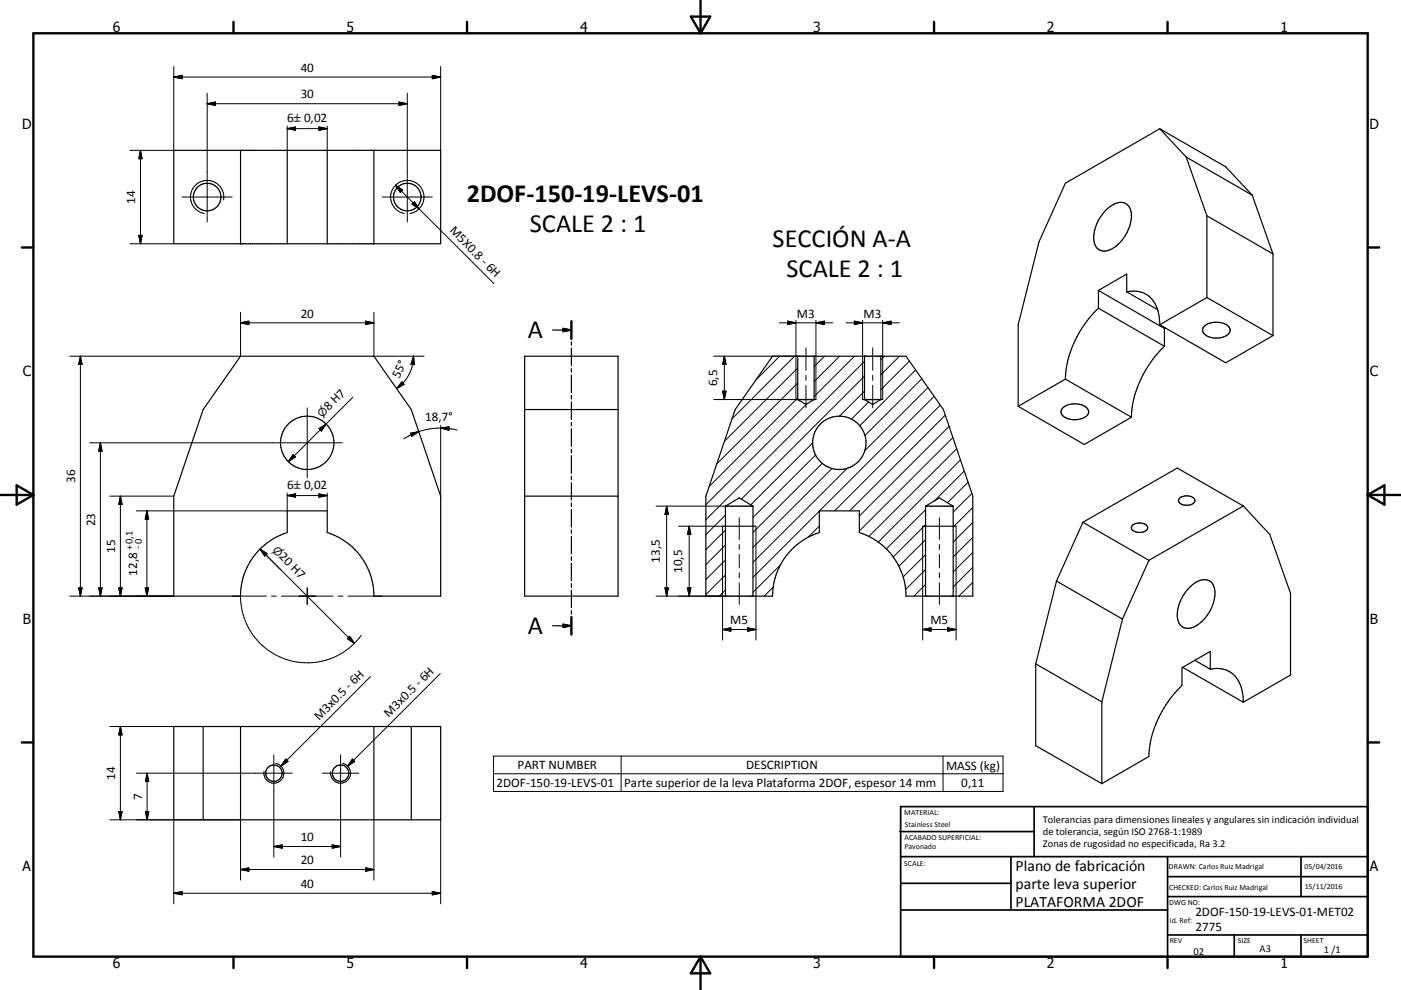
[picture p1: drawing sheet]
<svg xmlns="http://www.w3.org/2000/svg" width="420mm" height="297mm" viewBox="0 0 420 297" stroke-linecap="round" stroke-linejoin="round" font-family="sans-serif">
<g fill="none" stroke="#000" stroke-width=".36">
<path d="M347.7 38.6l19.8 11.5 7.9 8.5M347.7 38.6l7.9 8.5M347.7 38.6l-28.3 16.4-7.9 17.6-6.2 24.8v24.5M52.1 45.1h80v28h-80zM72.1 45.1v28M86.1 45.1v28M98.1 45.1v28M112.1 45.1v28M355.6 47.1l19.8 11.5M355.6 47.1l6.2 17.6M375.4 58.6l6.2 17.6M331.6 63a5.3 5.3 0 0 1 5.9-1.9 4.9 4.9 0 0 1 1.5 5.5 11.5 11.5 0 0 1-7.4 8.7 3.2 3.2 0 0 1-3.7-3.5 12.2 12.2 0 0 1 3.7-8.8z"/>
<path d="M361.8 64.7l19.8 11.5M361.8 64.7v24.6M381.6 76.2v24.5M165.7 99h5.6M168.8 98.5l2.5 .5-2.5 .5zM171.3 96.4v5.3M329.3 87.1l8.5-4.9v5.4M329.3 87.1l19.8 11.5M329.3 87.1v5.4M329.3 92.5l19.8 11.4M329.3 92.5a31.5 31.5 0 0 0-9.9 21.2M337.8 87.6a7.6 7.6 0 0 1 9.6 6.4l.3 3.4"/>
<path d="M337.8 87.6l9.2 5.3M347.7 97.4l19.8 11.4 14.1-8.1M349.1 98.6v5.3M349.4 98.4l-.3 .2M361.1 97.8a5.7 5.7 0 0 1 7.5 .5 2.06 2.06 0 0 1-1.8 2.8 5.2 5.2 0 0 1-6.2-1.6v-.9zM361.8 89.3l19.8 11.4M361.8 89.3l-14.1 8.1M72.1 106.9h40l11.2 16 8.8 25.9v30h-20a20 20 0 0 0-14-19v-6.5h-12v6.5a20 20 0 0 0-14 19h-20v-30l8.8-25.9zM157.3 106.9h28v71.9h-28zM171.3 102.5v1.1M171.3 104.5v5.2M171.3 110.6v1"/>
<path d="M171.3 112.5v5.3M171.3 118.6v1.1M231.6 106.9h40l11.2 16 8.8 25.9v30h-20a20 20 0 0 0-14-19v-6.5h-12v6.5a20 20 0 0 0-14 19h-20v-30l8.8-25.9zM238.6 119.9h6M239.2 106.9v13l2.4 1.4 2.5-1.4v-13M258.6 119.9h6M259.2 106.9v13l2.4 1.4 2.5-1.4v-13M319.4 113.7l19.8 11.5M319.4 113.7l-14.1 8.2M349.1 103.9a31.8 31.8 0 0 0-9.9 21.3M157.3 122.9h28M171.3 120.6v5.2"/>
<path d="M171.3 126.7v1.1M171.3 128.7v5.2M171.3 134.8v1M171.3 136.7v5.3M305.3 121.9l19.8 11.5 14.1-8.2M318.7 122.3a5.9 5.9 0 0 1 7.3 .3 1.98 1.98 0 0 1-1.6 3 5.7 5.7 0 0 1-6.1-1.3l-.1-1.2zM157.3 148.8h28M171.3 142.9v1M171.3 144.8v5.2M171.3 150.9v1.1M171.3 152.8v5.3M171.3 159v1"/>
<path d="M216.6 157.9h10M217.5 151.8v27M217.5 151.8l4.1-2.4 4.1 2.4M217.5 151.8h8.2M225.7 151.8v27M276.6 157.9h10M277.5 151.8v27M277.5 151.8l4.1-2.4 4.2 2.4M277.5 151.8h8.3M285.8 151.8v27M324.7 156.7l-8 17.6M324.7 156.7l19.8 11.4"/>
<path d="M339.4 157.7a3.2 3.2 0 0 1 4.7 .4 2.16 2.16 0 0 1-2.8 1.6 1.63 1.63 0 0 1-2-1.8zM353.8 149.3a3.2 3.2 0 0 1 4.4 .7 2.09 2.09 0 0 1-2.8 1.6 1.61 1.61 0 0 1-1.9-1.9zM372.8 151.8l-19.9-11.4-28.2 16.3M372.8 151.8l7.9 8.5 6.2 17.7v24.5l-14.1 8.2M372.8 151.8l-28.3 16.3M171.3 160.9v5.3M171.3 167.1v1M171.3 169v5.2M171.3 175.1v1.1M171.3 177v5.3M316.7 174.3l-6.2 24.9M316.7 174.3l19.8 11.4"/>
<path d="M344.5 168.1l-8 17.6M356.7 176.2a5.4 5.4 0 0 1 5.9-1.9 5.2 5.2 0 0 1 1.3 6.1 11.1 11.1 0 0 1-7.2 8.1 3.4 3.4 0 0 1-3.8-4 12.7 12.7 0 0 1 3.8-8.3zM165.7 187.7h5.6M168.8 187.3l2.5 .4-2.5 .5zM171.3 183.2v1M171.3 185.1v5.3M310.5 199.2v24.5l19.8 11.4M310.5 199.2l19.8 11.4M336.5 185.7l-6.2 24.9M358.2 198.1l4.6 2.7M52.1 218h80v28h-80zM60.9 218v28"/>
<path d="M72.1 218v28M112.1 218v28M123.3 218v28M330.3 210.6v24.5M354.6 200.2l18.2 10.5M362.8 200.8v-5.4l-8.4 4.9v5.4a31.7 31.7 0 0 0-9.9 21.3l-14.2 8.1M362.8 200.8a7.6 7.6 0 0 1 9.6 6.5l.4 3.4"/>
<circle cx="62.1" cy="59.1" r="4.1"/>
<circle cx="122.1" cy="59.1" r="4.1"/>
<circle cx="92.1" cy="132.9" r="8"/>
<circle cx="251.6" cy="132.9" r="8"/>
<circle cx="82.1" cy="232" r="2.46"/>
<circle cx="102.1" cy="232" r="2.46"/>
</g>
<g fill="none" stroke="#000" stroke-width=".3">
<path d="M52.1 19.9v25.2h-13.2M132.1 19.9v25.2M52.1 23.1h80M52.1 23.1l2.5-.5v1zM62.1 31.1h60M62.1 31.1l2.5-.5v1zM62.1 27.9v38.7M86.1 38.6l2.5-.5v1zM86.1 37.8v7.3M86.1 38.6h12M95.6 38.1l2.5 .5-2.5 .5zM98.1 37.8v7.3"/>
<path d="M119.6 30.6l2.5 .5-2.5 .5zM122.1 27.9v38.7M129.6 22.6l2.5 .5-2.5 .5zM42.1 45.1v28M42.1 45.1l.5 2.5h-1zM54.6 59.1h15M67 60a5 5 0 0 0-4-5.8 5 5 0 0 0-5.8 4 5 5 0 0 0 4 5.8M114.6 59.1h15M118.6 55.6l7 7.1M118.6 55.6l2.1 1.4-.7 .7zM38.9 73.1h13.2M41.6 70.6h1l-.5 2.5z"/>
<path d="M124.2 60.5l1.4 2.2-2.1-1.5zM125.6 62.7a5 5 0 0 0-.7-7.7 5 5 0 0 0-7.4 2.3 5 5 0 0 0 3.7 6.7M125.6 62.7l-1.3 .9-1.4 .5M125.6 62.7l22.5 22.4M72.1 93.7v13.2h-51.2M72.1 96.9l2.5-.6v1.1zM72.1 96.9h40M109.6 96.3l2.5 .6-2.5 .5zM112.1 93.7v13.2h7.2M233.6 96.9h16M236.1 96.3l2.5 .6-2.5 .5zM238.6 96.1v23.8"/>
<path d="M244.6 96.1v23.8M244.6 96.9l2.5-.6v1.1zM253.6 96.9h16M256.1 96.3l2.5 .6-2.5 .5zM258.6 96.1v23.8M264.6 96.1v23.8M264.6 96.9l2.5-.6v1.1zM24.1 106.9v71.9M24.1 106.9l.5 2.5h-1zM105.8 119.2l-8 8M119.5 106.9h7.7M120.5 114.6l.6 .7-2.2 1.3z"/>
<path d="M124 106.9a11.9 11.9 0 0 1-5.1 9.7M124 106.9l.2 2.5-1-.1zM214 106.9h25.2M214 119.9h25.2M216.7 117.4h1l-.5 2.5zM217.2 106.9l.5 2.5h-1zM217.2 106.9v13M233.8 106.9l-7.1 7M238.2 106.9l-18.7 18.7M239.2 119.4l-26.6 26.6M239.2 114.9l-24.3 24.3M239.2 110.4l-22 22"/>
<path d="M241.6 104.3v6.8M241.6 112.6v1.5M241.6 115.6v6.8M247.2 106.9l-3.1 3.1M251.7 106.9l-7.6 7.6M256.2 106.9l-12.1 12.1M259.2 117.4l-7.5 7.5M259.2 112.9l-36.9 36.9M259.2 108.4l-47.6 47.5M261.6 104.3v6.8M261.6 112.6v1.5M261.6 115.6v6.8"/>
<path d="M265.2 106.9l-1.1 1.1M269.7 106.9l-5.6 5.5M272.7 108.3l-8.6 8.6M274.5 111l-16.8 16.8M276.4 113.6l-17.1 17.1M278.2 116.3l-19 19M280.1 118.9l-34.4 34.4M26.9 132.8h75.7M30.1 132.8v46M30.1 132.8l.5 2.6h-1zM87.9 136.4l.7 .7-2.2 1.4zM92.1 122.4v21"/>
<path d="M95.6 128.6l2.2-1.4-1.4 2.1zM97.8 127.2l-11.4 11.3M123 130l2.6-.5-2.2 1.4zM125.6 129.5l-2.3 .9-2.2 1.3M132.1 127.6v21.2M132.1 128.4l2.5 .2 2.5 .4M132.1 128.4l2.5-.3v1zM132.1 128.4l-3.3 .3-3.2 .8M241.9 121.2l-30.3 30.2M243.6 132.9l-18.5 18.5M244.5 136.5l-18.8 18.8M246.6 139l-20.9 20.7"/>
<path d="M260.4 120.6l-5.2 5.2M281.9 121.5l-31.7 31.8M283.4 124.5l-28.7 28.8M284.6 127.9l-27 26.9M285.7 131.3l-28.1 28M286.8 134.6l-26.3 26.3M288 138l-24.7 24.6M32.9 148.8h19.2M36.1 148.8v30M36.1 148.8l.5 2.6h-1zM44 153.3v25.5M44 153.3l.6 2.5h-1.1z"/>
<path d="M86.1 147.9v5.4h-45.2M86.1 148.7h12M86.1 148.7l2.5-.5v1zM95.6 148.2l2.5 .5-2.5 .5zM98.1 147.9v5.4M196.7 151.8h20.8M199.9 151.8v27M199.9 151.8l.5 2.6h-1zM203.4 157.9h13.2v34.1M206.6 157.9v20.9M206.6 157.9l.5 2.5h-1zM217.5 159l-5.9 5.9"/>
<path d="M217.5 154.5l-5.9 5.9M221.6 155.4v6.5M226.6 157.9v34.1M245.6 157.8l-3.4 3.5M245.6 153.3l-19.9 19.9M249.4 140.5l-23.7 23.7M254 140.4l-28.3 28.3M276.6 157.9v34.1M277.5 157.4l-9.7 9.7M277.5 152.9l-11.8 11.8M281.6 155.4v6.5M286.6 157.9v34.1"/>
<path d="M289.1 141.3l-9 9M290.2 144.7l-6.1 6.1M291.4 148l-5.6 5.6M291.6 156.7l-5.8 5.9M291.6 152.3l-5.8 5.8M20.9 178.8h31.2M23.6 176.4h1l-.5 2.4zM29.6 176.4h1l-.5 2.4zM35.6 176.4h1l-.5 2.4zM43.5 176.4h1.1l-.6 2.4zM69.6 178.8h10.3M72.1 178.9a20 20 0 0 0 13.9 19 20 20 0 0 0 22.3-7.3"/>
<path d="M78 164.7l1.7 1.8M78 164.7l2.1 1.4-.7 .7zM79.4 166.2l26.9 26.8M81.4 178.8h1.5M84.4 178.8h15.5M92.1 176.4v5M101.4 178.8h1.5M104.4 178.8h10.2M196.7 178.8h20.8M199.4 176.4h1l-.5 2.4zM206.1 176.4h1l-.5 2.4zM217.5 177l-1.9 1.8"/>
<path d="M217.5 172.5l-5.9 5.9M217.5 168l-5.9 5.9M217.5 163.5l-5.9 5.9M221.6 163.4v1.5M221.6 166.3v4.1M221.6 171.9v1.5M221.6 174.9v6.5M231.8 176.1l-2.7 2.7M234.1 169.4l-8.4 8.3M277.5 175.4l-3.5 3.4M277.5 170.9l-6 6M277.5 166.4l-6.7 6.7"/>
<path d="M277.5 161.9l-8 8M281.6 163.4v1.5M281.6 166.3v4.1M281.6 171.9v1.5M281.6 174.9v6.5M291.6 174.7l-4.1 4.1M291.6 170.2l-5.8 5.9M291.6 165.7l-5.8 5.9M291.6 161.2l-5.8 5.9M104.8 190.9l1.5 2.1-2.2-1.4zM216.6 188.9h10M216.6 188.9l2.5-.6v1.1z"/>
<path d="M224.1 188.3l2.5 .6-2.5 .5zM276.6 188.9h10M276.6 188.9l2.5-.6v1.1zM284.1 188.3l2.5 .6-2.5 .5zM32.9 218h19.2M36.1 218v28M36.1 218l.5 2.5h-1zM111.1 203l-26.9 26.9M132 202.1l-27.8 27.8M40.9 232h46.7M44.1 232v14M44.1 232l.5 2.5h-1z"/>
<path d="M82.1 226.5v30.6M82.6 229a3 3 0 0 1 2.5 3.5 3 3 0 0 1-3.5 2.4 3 3 0 0 1-2.4-3.4M85.7 227.7l.6 .7-2.1 1.5zM96.6 232h11M102.1 226.5v30.6M102.6 229a3 3 0 0 1 2.5 3.5 3 3 0 0 1-3.5 2.4 3 3 0 0 1-2.5-3.4M105.6 227.7l.8 .7-2.2 1.5zM147.9 226.8h152.8v10.6h-152.8zM147.9 232.1h152.8M186.2 226.8v10.6M282.7 226.8v10.6M32.9 246h39.2v18"/>
<path d="M35.6 243.5h1l-.5 2.5zM43.6 243.5h1l-.5 2.5zM52.1 246v25.2M82.1 254h20M82.1 254l2.5-.5v1zM99.6 253.5l2.5 .5-2.5 .5zM112.1 246v18M132.1 246v25.2M52.1 268l2.5-.5v1zM52.1 268h80M72.1 260.9h40M72.1 260.9l2.5-.5v1z"/>
<path d="M109.6 260.4l2.5 .5-2.5 .5zM129.6 267.5l2.5 .5-2.5 .5z"/>
</g>
<g fill="none" stroke="#000" stroke-width=".71">
<path d="M10 10h400v277h-400zM70 6.6v3.4M140 6.6v3.4M207.1 5h5.8l-2.9 5zM210 0v10M280 6.6v3.4M350 6.6v3.4M6.6 74.2h3.4M410 74.2h3.5M171.3 96.4v5.3M0 148.5h10M5 145.6l5 2.9-5 2.9z"/>
<path d="M410 148.5h10.1M410 148.5l5.1-2.9v5.8zM171.3 185.1v5.3M6.6 222.7h3.4M410 222.7h3.5M70 287v3.4M140 287v3.4M210 287v10M210 287l2.9 5h-5.8zM280 287v3.4M350 287v3.4"/>
</g>
<g fill="none" stroke="#000" stroke-width=".51">
<path d="M269.7 249.5h40.3M270 242h140v45h-140zM270 257h140M303.1 257v16M310 242v15M350 257v30M390.1 257v12M270 265h33.1M270 273h80M350 269h60M350 263h60M350 280.5h60"/>
<path d="M370 280.5v6.5M390.1 280.5v6.5"/>
</g>
<path d="M168.8 98.5l2.5 .5-2.5 .5zM168.8 187.3l2.5 .4-2.5 .5z" fill="#000" stroke="#000" stroke-width=".36"/>
<g fill="#000" stroke="#000" stroke-width=".3">
<path d="M52.1 23.1l2.5-.5v1zM62.1 31.1l2.5-.5v1zM86.1 38.6l2.5-.5v1zM95.6 38.1l2.5 .5-2.5 .5zM119.6 30.6l2.5 .5-2.5 .5zM129.6 22.6l2.5 .5-2.5 .5zM42.1 45.1l.5 2.5h-1zM118.6 55.6l2.1 1.4-.7 .7zM41.6 70.6h1l-.5 2.5zM124.2 60.5l1.4 2.2-2.1-1.5zM72.1 96.9l2.5-.6v1.1zM109.6 96.3l2.5 .6-2.5 .5z"/>
<path d="M236.1 96.3l2.5 .6-2.5 .5zM244.6 96.9l2.5-.6v1.1zM256.1 96.3l2.5 .6-2.5 .5zM264.6 96.9l2.5-.6v1.1zM24.1 106.9l.5 2.5h-1zM120.5 114.6l.6 .7-2.2 1.3zM124 106.9l.2 2.5-1-.1zM216.7 117.4h1l-.5 2.5zM217.2 106.9l.5 2.5h-1zM30.1 132.8l.5 2.6h-1zM87.9 136.4l.7 .7-2.2 1.4zM95.6 128.6l2.2-1.4-1.4 2.1z"/>
<path d="M123 130l2.6-.5-2.2 1.4zM132.1 128.4l2.5-.3v1zM36.1 148.8l.5 2.6h-1zM44 153.3l.6 2.5h-1.1zM86.1 148.7l2.5-.5v1zM95.6 148.2l2.5 .5-2.5 .5zM199.9 151.8l.5 2.6h-1zM23.6 176.4h1l-.5 2.4zM29.6 176.4h1l-.5 2.4zM35.6 176.4h1l-.5 2.4zM43.5 176.4h1.1l-.6 2.4zM78 164.7l2.1 1.4-.7 .7z"/>
<path d="M199.4 176.4h1l-.5 2.4zM206.1 176.4h1l-.5 2.4zM206.6 157.9l.5 2.5h-1zM104.8 190.9l1.5 2.1-2.2-1.4zM216.6 188.9l2.5-.6v1.1zM224.1 188.3l2.5 .6-2.5 .5zM276.6 188.9l2.5-.6v1.1zM284.1 188.3l2.5 .6-2.5 .5zM36.1 218l.5 2.5h-1zM44.1 232l.5 2.5h-1zM85.7 227.7l.6 .7-2.1 1.5zM105.6 227.7l.8 .7-2.2 1.5z"/>
<path d="M35.6 243.5h1l-.5 2.5zM43.6 243.5h1l-.5 2.5zM82.1 254l2.5-.5v1zM99.6 253.5l2.5 .5-2.5 .5zM52.1 268l2.5-.5v1zM72.1 260.9l2.5-.5v1zM109.6 260.4l2.5 .5-2.5 .5zM129.6 267.5l2.5 .5-2.5 .5z"/>
</g>
<g font-size="7.9">
<text x="140" y="60.5">2DOF-150-19-LEVS-01</text>
<text x="158.8" y="69.5">SCALE 2 : 1</text>
<text x="231.6" y="74.1">SECCIÓN A-A</text>
<text x="235.8" y="83.1">SCALE 2 : 1</text>
<text x="158.2" y="101.5">A</text>
<text x="158.2" y="190.2">A</text>
</g>
<g font-size="4.7">
<text x="304.5" y="261.2">Plano de fabricación</text>
<text x="304.5" y="266.6">parte leva superior</text>
<text x="304.5" y="272">PLATAFORMA 2DOF</text>
</g>
<g font-size="4.2">
<text x="33.9" y="9.6">6</text>
<text x="103.9" y="9.6">5</text>
<text x="173.9" y="9.6">4</text>
<text x="243.8" y="9.6">3</text>
<text x="313.9" y="9.6">2</text>
<text x="383.9" y="9.6">1</text>
<text x="6.7" y="38.7">D</text>
<text x="410.5" y="38.7">D</text>
<text x="6.9" y="112.9">C</text>
<text x="410.7" y="112.9">C</text>
<text x="6.9" y="187.1">B</text>
<text x="410.7" y="187.1">B</text>
<text x="6.8" y="261.4">A</text>
<text x="410.7" y="261.4">A</text>
<text x="33.9" y="290.4">6</text>
<text x="103.9" y="290.4">5</text>
<text x="173.9" y="290.4">4</text>
<text x="243.8" y="290.4">3</text>
<text x="313.9" y="290.4">2</text>
<text x="383.9" y="290.4">1</text>
</g>
<g font-size="3.9">
<text x="90.2" y="21.6">40</text>
<text x="90.2" y="29.5">30</text>
<text x="86.1" y="36.5">6</text>
<text x="91.2" y="36.5">0,02</text>
<text x="40.6" y="61.1" transform="rotate(-90 40.6 61.1)">14</text>
<text x="134.6" y="69.4" transform="rotate(45 134.6 69.4)">M5X0.8 - 6H</text>
<text x="90.2" y="95.3">20</text>
<text x="238.9" y="95.3">M3</text>
<text x="258.9" y="95.3">M3</text>
<text x="119.6" y="113.7" transform="rotate(-62 119.6 113.7)">55°</text>
<text x="215.1" y="115.8" transform="rotate(-90 215.1 115.8)">6,5</text>
<text x="98.6" y="123.4" transform="rotate(-45 98.6 123.4)">8 H7</text>
<text x="127.5" y="126.4" transform="rotate(-1 127.5 126.4)">18,7°</text>
<text x="22.5" y="144.9" transform="rotate(-90 22.5 144.9)">36</text>
<text x="86.1" y="146.6">6</text>
<text x="91.2" y="146.6">0,02</text>
<text x="28.5" y="157.8" transform="rotate(-90 28.5 157.8)">23</text>
<text x="34.5" y="165.9" transform="rotate(-90 34.5 165.9)">15</text>
<text x="83.5" y="167.2" transform="rotate(45 83.5 167.2)">20 H7</text>
<text x="41.1" y="172.7" transform="rotate(-90 41.1 172.7)">12,8</text>
<text x="197.8" y="168.8" transform="rotate(-90 197.8 168.8)">13,5</text>
<text x="204.6" y="171.9" transform="rotate(-90 204.6 171.9)">10,5</text>
<text x="218.9" y="187.3">M5</text>
<text x="279" y="187.3">M5</text>
<text x="116.6" y="215.3" transform="rotate(-45 116.6 215.3)">M3x0.5 - 6H</text>
<text x="95.7" y="216.2" transform="rotate(-45 95.7 216.2)">M3x0.5 - 6H</text>
<text x="34.5" y="233.9" transform="rotate(-90 34.5 233.9)">14</text>
<text x="155.1" y="230.7">PART NUMBER</text>
<text x="223.7" y="230.7">DESCRIPTION</text>
<text x="283.6" y="230.9">MASS (kg)</text>
<text x="42.6" y="239.9" transform="rotate(-90 42.6 239.9)">7</text>
<text x="148.8" y="236.1">2DOF-150-19-LEVS-01</text>
<text x="187.1" y="236.1">Parte superior de la leva Plataforma 2DOF, espesor 14 mm</text>
<text x="288.2" y="236.1">0,11</text>
<text x="90.2" y="252.4">10</text>
<text x="90.2" y="259.3">20</text>
<text x="90.2" y="266.4">40</text>
<text x="358.4" y="274.9">2DOF-150-19-LEVS-01-MET02</text>
<text x="358.4" y="279.4">2775</text>
</g>
<g font-size="3.3">
<text x="96.6" y="125.4" transform="rotate(-45 96.6 125.4)">⌀</text>
<text x="81.5" y="165.2" transform="rotate(45 81.5 165.2)">⌀</text>
</g>
<g font-size="3.2">
<text x="88.1" y="36.5">±</text>
<text x="88.1" y="146.6">±</text>
</g>
<g font-size="3.1">
<text x="39.8" y="165.1" transform="rotate(-90 39.8 165.1)">+0,1</text>
<text x="42.3" y="164.8" transform="rotate(-90 42.3 164.8)">-0</text>
<text x="312.7" y="246.8">Tolerancias para dimensiones lineales y angulares sin indicación individual</text>
<text x="312.7" y="250.4">de tolerancia, según ISO 2768-1:1989</text>
<text x="312.7" y="254">Zonas de rugosidad no especificada, Ra 3.2</text>
<text x="357.8" y="286.5">02</text>
<text x="377.6" y="285.6">A3</text>
<text x="396.9" y="285.9">1 /1</text>
</g>
<g font-size="2.4">
<text x="271.1" y="244.4">MATERIAL:</text>
<text x="271.2" y="252">ACABADO SUPERFICIAL:</text>
<text x="271.3" y="248">Stainless Steel</text>
<text x="271.2" y="254.7">Pavonado</text>
<text x="271.1" y="259.7">SCALE:</text>
<text x="350.4" y="260.8">DRAWN: Carlos Ruiz Madrigal</text>
<text x="391.1" y="260.6">05/04/2016</text>
<text x="350.5" y="266.9">CHECKED: Carlos Ruiz Madrigal</text>
<text x="391.2" y="266.7">15/11/2016</text>
<text x="350.5" y="271.4">DWG NO:</text>
<text x="350.7" y="276.9">Id. Ref:</text>
<text x="350.7" y="282.8">REV</text>
<text x="371.1" y="282.9">SIZE</text>
<text x="390.8" y="283">SHEET</text>
</g>
</svg>
